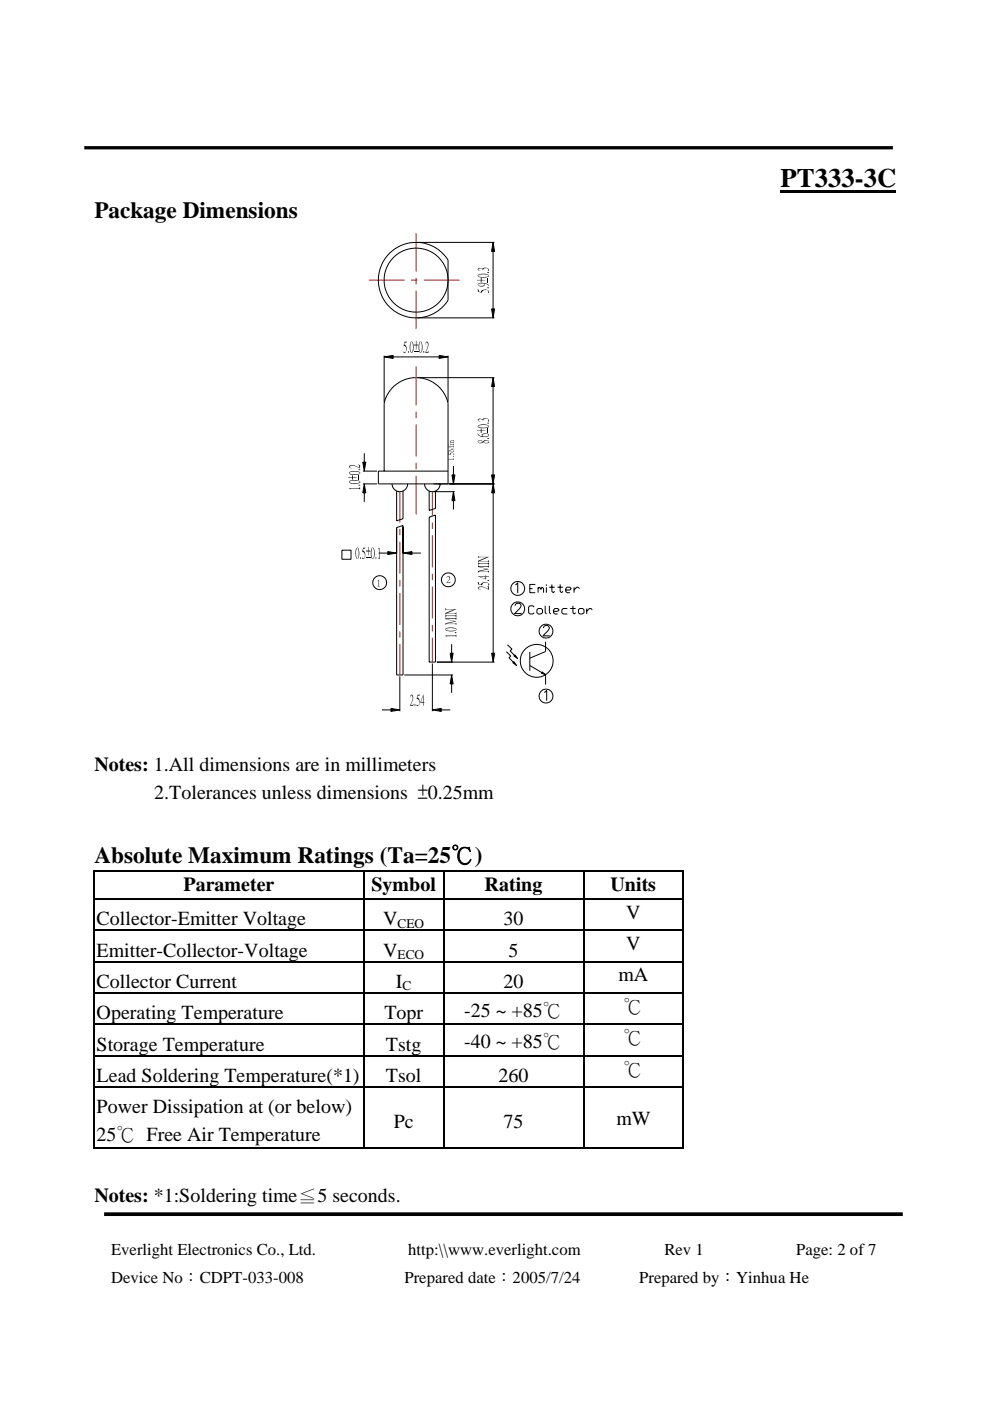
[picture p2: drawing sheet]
<svg xmlns="http://www.w3.org/2000/svg" width="210mm" height="297mm" viewBox="0 0 210 297" stroke-linecap="round" stroke-linejoin="round" font-family="sans-serif">
<path d="M22.1 257.4h169.3" fill="none" stroke="#000" stroke-width=".78" stroke-linecap="butt"/>
<g fill="#000">
<path d="M165.5 40.2h24.5v.6h-24.5zM19.9 184.6h.2v.3h-.2zM19.9 190.5h.2v.3h-.2zM19.9 197.1h.2v.3h-.2zM77 184.6h.3v.3h-.3zM77 190.5h.3v.3h-.3zM77 197.1h.3v.3h-.3zM94 184.6h.2v.3h-.2zM94 190.5h.2v.3h-.2zM94 197.1h.2v.3h-.2zM123.6 184.6h.2v.3h-.2zM123.6 190.5h.2v.3h-.2z"/>
<path d="M123.6 197.1h.2v.3h-.2zM144.8 184.6h.2v.3h-.2zM144.8 184.6h.2v.2h-.2zM144.8 190.5h.2v.3h-.2zM144.8 197.1h.2v.3h-.2zM19.9 203.8h.2v.3h-.2zM19.9 210.4h.2v.3h-.2zM19.9 217.1h.2v.3h-.2zM77 203.8h.3v.3h-.3zM77 210.4h.3v.3h-.3zM77 217.1h.3v.3h-.3zM94 203.8h.2v.3h-.2z"/>
<path d="M94 210.4h.2v.3h-.2zM94 217.1h.2v.3h-.2zM123.6 203.8h.2v.3h-.2zM123.6 210.4h.2v.3h-.2zM123.6 217.1h.2v.3h-.2zM144.8 203.8h.2v.3h-.2zM144.8 210.4h.2v.3h-.2zM144.8 217.1h.2v.3h-.2zM19.9 223.7h.2v.3h-.2zM19.9 230.4h.2v.3h-.2zM77 223.7h.3v.3h-.3zM77 230.4h.3v.3h-.3z"/>
<path d="M94 223.7h.2v.3h-.2zM94 230.4h.2v.3h-.2zM123.6 223.7h.2v.3h-.2zM123.6 230.4h.2v.3h-.2zM144.8 223.7h.2v.3h-.2zM144.8 230.4h.2v.3h-.2zM144.8 243.4h.2v.2h-.2z"/>
</g>
<g fill="none" stroke="#000" stroke-width=".25">
<path d="M19.9 184.7h57.1M20 184.9v5.6M20 190.8v6.3M20 197.4v6.4M20.1 190.6h56.9M20.1 197.3h56.9M77.2 184.9v5.6M77.2 190.8v6.3M77.2 197.4v6.4M77.3 184.7h16.7M77.3 190.6h16.7M77.3 197.3h16.7"/>
<path d="M94.1 184.9v5.6M94.1 190.8v6.3M94.1 197.4v6.4M94.2 184.7h29.4M94.2 190.6h29.4M94.2 197.3h29.4M123.7 184.9v5.6M123.7 190.8v6.3M123.7 197.4v6.4M123.8 184.7h21M123.8 190.6h21M123.8 197.3h21"/>
<path d="M144.9 184.9v5.6M144.9 190.8v6.3M144.9 197.4v6.4M20 204.1v6.3M20 210.7v6.4M20 217.4v6.3M20.1 203.9h56.9M20.1 210.6h56.9M20.1 217.2h56.9M77.2 204.1v6.3M77.2 210.7v6.4M77.2 217.4v6.3"/>
<path d="M77.3 203.9h16.7M77.3 210.6h16.7M77.3 217.2h16.7M94.1 204.1v6.3M94.1 210.7v6.4M94.1 217.4v6.3M94.2 203.9h29.4M94.2 210.6h29.4M94.2 217.2h29.4M123.7 204.1v6.3M123.7 210.7v6.4M123.7 217.4v6.3"/>
<path d="M123.8 203.9h21M123.8 210.6h21M123.8 217.2h21M144.9 204.1v6.3M144.9 210.7v6.4M144.9 217.4v6.3M20 224v6.4M20 230.7v12.9M20.1 223.9h56.9M20.1 230.5h56.9M77.2 224v6.4M77.2 230.7v12.9"/>
<path d="M77.3 223.9h16.7M77.3 230.5h16.7M94.1 224v6.4M94.1 230.7v12.9M94.2 223.9h29.4M94.2 230.5h29.4M123.7 224v6.4M123.7 230.7v12.9M123.8 223.9h21M123.8 230.5h21M144.9 224v6.4M144.9 230.7v12.9"/>
<path d="M19.9 243.5h57.1M77.3 243.5h16.7M94.2 243.5h29.4M123.8 243.5h21"/>
</g>
<path d="M17.9 31.3h171.4" fill="none" stroke="#000" stroke-width=".7" stroke-linecap="butt"/>
<path d="M68.7 48.3h60.3v103.5h-60.3z" fill="#fff"/>
<g fill="none" stroke="#f00" stroke-width=".21">
<path d="M78.2 59.4h7.6M87.1 59.4h1.4M88.2 49.5v8.1M88.2 58.9v1.4M89.9 59.4h7.5M88.2 61.6v8.1M88.2 77.7v8.2M88.2 87.3v1.3M88.2 90v6.8M88.2 98.1v1.4M84.8 104.2v6.6M84.8 112.1v1.4"/>
<path d="M84.8 114.9v6.7M88.2 100.9v8.2M91.7 104.2v5.2M91.7 110.8v1.3M91.7 113.5v6.8M84.8 123v1.4M84.8 125.7v6.8M84.8 133.9v1.3M84.8 136.6v6.5M91.7 121.6v1.4M91.7 124.4v6.7M91.7 132.5v1.4"/>
<path d="M91.7 135.2v5.2"/>
</g>
<g fill="none" stroke="#000" stroke-width=".21">
<path d="M82.6 53.7a8 8 0 0 1 12.4 1.4v8.5a8 8 0 0 1-11.8 2 8 8 0 0 1-.6-11.9zM88.5 51.4h16.3M104.5 51.4l.4 1.9h-.7zM104.5 53.3v12.2M81.4 75.7l2-.3v.6zM81.4 75.4v9.8M83.4 75.7h9.7M88.5 67.4h16.3M93.1 75.4l1.9 .3-1.9 .3zM95 75.4v9.8M104.2 65.5h.7l-.4 1.9zM76.9 98h.7l-.4 1.9z"/>
<path d="M77 99.9h2.9M77.2 96.1v1.9M81.4 99.9v-14.4a7 7 0 0 1 6.3-5.4 7 7 0 0 1 6.7 3.8l.6 1.6v17.1M88.5 80.1h16.3M95 99.9h-14.8v2.7h24.6M96.1 98.8v1.9M104.5 80.1l.4 1.9h-.7zM104.5 82v18.7M72.5 116.6h1.9v2h-1.9zM77 102.6h2.9M77.2 102.6l.4 1.9h-.7zM77.2 104.5v1.9"/>
<path d="M80.3 117.3h1.9M82.2 116.9l1.9 .4-1.9 .3zM83.1 102.6l.1 .6 .3 .5 .4 .3 .7 .2h.7l.7-.5 .3-.6 .1-.5M84.1 111.8l1.3-.4v31.7h-1.3zM84.1 104.1v6.3l1.3-.4v-5.9M85.4 117.3l2-.4v.7zM87.4 117.3h1.8M90 102.6l.1 .5 .3 .6 .4 .3 .7 .2h.7l.5-.3 .5-.7 .1-.6M91 104.1v4.1l1.3-.4v-3.7M91.9 104.2h4.5M92.3 109.2l-1.3 .4v30.8h1.3v-31.2M95.8 100.7h.7l-.4 1.9z"/>
<path d="M96.1 104.2l.4 2h-.7zM96.1 106.2v1.8M104.2 100.7h.7l-.4 1.9zM104.6 102.6l.3 1.9h-.7zM104.6 104.5v34M95.4 138.5h.7l-.3 1.9zM95.8 136.6v1.9M104.2 138.5h.7l-.3 1.9zM107.4 138.2l.9 .9-.4 .4 1 .9M107.6 136.7l.9 .9-.3 .4 .9 1M109 139.1l.2-.2 .5 .7zM109.2 128.4l.1-.3 .3-.2 .7 .1a.49 .49 0 0 1 .1 .7l-1.3 1.4h1.5"/>
<path d="M109.3 124l.5-.4v2.2M112.3 138.2v4M112.3 124.8h.6M113.3 128.7l-.3-.3h-.6l-.3 .3v1.2l.3 .3h.6l.3-.3M113.5 123.9h-1.2v1.8h1.2M113.8 129.3l.3-.3h.6l.3 .3v.6l-.3 .3h-.6l-.3-.3zM114.1 124.8l.3-.3 .3 .3v.3M114.1 124.5v1.2M114.7 124.8l.3-.3 .3 .3v.9M115.2 133.2l.4-.6 .7 .1 .2 .4-.4 .7-1 1h1.5M115.6 128.4v1.5l.3 .3M115.7 136.1v2l-3.4 1.5"/>
<path d="M115.8 123.9v.3M115.8 124.5v1.2M116.4 124.5h1.2M116.5 128.4v1.5l.3 .3M117 123.9v1.5l.3 .3 .3-.3M117.4 129.6h.8l.3-.3-.3-.3h-.5l-.3 .3v.6l.3 .3h.5M118.2 124.5h1.2M118.8 123.9v1.5l.3 .3 .3-.3M120 125.1h.8l.3-.3-.3-.3h-.6l-.2 .3v.6l.2 .3h.6M120.3 129h-.9l-.3 .3v.6l.3 .3h.9M120.9 129h1.1M121.5 128.4v1.5l.3 .3 .2-.3"/>
<path d="M121.7 124.5v1.2M122.6 129.3l.3-.3h.6l.3 .3v.6l-.3 .3h-.6l-.3-.3zM122.9 124.8l-.3-.3h-.3l-.6 .6M124.4 129v1.2M125.6 129.3l-.3-.3h-.3l-.6 .6M81 150.5h1.9M82.9 150.2l1.9 .3-1.9 .3zM84.8 143.4v7.4M85.7 143.1h10.3M91.7 150.5l1.9-.3v.6zM91.7 140.7v10.1M92.6 140.4h12.2"/>
<path d="M93.6 150.5h1.9M95.8 143.1l.3 1.9h-.7zM95.8 145v1.9M109 140.3l.5 .8-.7-.6zM112.3 141.1l2.6 1.5M115 142.5l.7 .6-.9-.4zM115.4 146.8l.5-.4v2.2M115.7 143.1v2"/>
<circle cx="88.2" cy="59.4" r="6.8"/>
<circle cx="80.5" cy="123.5" r="1.47"/>
<circle cx="95.1" cy="122.9" r="1.46"/>
<circle cx="109.8" cy="129.1" r="1.47"/>
<circle cx="109.8" cy="124.8" r="1.46"/>
<circle cx="115.8" cy="133.8" r="1.47"/>
<circle cx="113.8" cy="140.1" r="3.5"/>
<circle cx="115.8" cy="147.6" r="1.47"/>
</g>
<g fill="#000">
<path d="M104.5 51.4l.4 1.9h-.7zM81.4 75.7l2-.3v.6zM93.1 75.4l1.9 .3-1.9 .3zM104.2 65.5h.7l-.4 1.9zM76.9 98h.7l-.4 1.9zM95.1 97.3l.1 .3zM104.5 80.1l.4 1.9h-.7zM74 103.5l.3 .3zM77.2 102.6l.4 1.9h-.7zM80.1 116.4l.4-.3zM82.2 116.9l1.9 .4-1.9 .3zM85.4 117.3l2-.4v.7z"/>
<path d="M95.8 100.7h.7l-.4 1.9zM96.1 104.2l.4 2h-.7zM104.2 100.7h.7l-.4 1.9zM104.6 102.6l.3 1.9h-.7zM80 123.1l.4-.2zM94.4 134.7l.3 .4zM95.4 138.5h.7l-.3 1.9zM104.2 138.5h.7l-.3 1.9zM109 139.1l.2-.2 .5 .7zM82.9 150.2l1.9 .3-1.9 .3zM91.7 150.5l1.9-.3v.6zM95.8 143.1l.3 1.9h-.7z"/>
<path d="M109 140.3l.5 .8-.7-.6zM115 142.5l.7 .6-.9-.4z"/>
<path d="M101.1 59.4h.8v-.5h.2v.5h.8h-.8v.5h-.2v-.5z" fill-rule="evenodd"/>
<path d="M101.3 58.3a2.48 2.48 0 0 1 2.4 0l-.1 .1a2.39 2.39 0 0 0-2.2 0l-.1 .2z" fill-rule="evenodd"/>
<path d="M101.3 56.9l.4-.1 .5 .1a1.29 1.29 0 0 1 1.4 .1l-.1 .1a.64 .64 0 0 0-1.1 .2 .55 .55 0 0 0-.5-.4 .55 .55 0 0 0-.5 .4z" fill-rule="evenodd"/>
<path d="M101.4 58.4a2.16 2.16 0 0 0 2.2 0l.1-.1v.1a2 2 0 0 1-2.2 .3z" fill-rule="evenodd"/>
<path d="M101.4 57.1l.4 .3-.4-.1z" fill-rule="evenodd"/>
<path d="M103.6 57l.1 .3-.2 .1h-.1z" fill-rule="evenodd"/>
<path d="M103.3 57.8h.4z" fill-rule="evenodd"/>
<path d="M85.6 74.5l.4 .2-.4 .1z" fill-rule="evenodd"/>
<path d="M85.8 72.5l.5-.2-.2 .3h-.3l-.1 .4a1.08 1.08 0 0 1 .3 1.7h-.1a.81 .81 0 0 0-.3-1.4z" fill-rule="evenodd"/>
<path d="M86.5 74.5l.2 .1-.1 .2z" fill-rule="evenodd"/>
<path d="M87.1 72.5h.2a2.44 2.44 0 0 0 0 2.2l.1 .1h-.1a1.96 1.96 0 0 1-.2-2.3z" fill-rule="evenodd"/>
<path d="M87.1 72.5l.2-.1a2.18 2.18 0 0 1 .1 2.4l-.1-.1a2.31 2.31 0 0 0 0-2.2z" fill-rule="evenodd"/>
<path d="M88.2 72.3l.1 .8h.4v.1h-.4v.8l-.1-.8h-.4v-.1h.4z" fill-rule="evenodd"/>
<path d="M89 72.5h.2a2.44 2.44 0 0 0 0 2.2l.1 .1h-.1a1.96 1.96 0 0 1-.2-2.3z" fill-rule="evenodd"/>
<path d="M89 72.5l.2-.1a1.99 1.99 0 0 1 .1 2.4l-.1-.1a2.27 2.27 0 0 0 0-2.2z" fill-rule="evenodd"/>
<path d="M89.8 74.5l.2 .1-.1 .2z" fill-rule="evenodd"/>
<path d="M90.3 72.6l.2-.2 .2 .2-.4 .1-.2 .4z" fill-rule="evenodd"/>
<path d="M90.4 72.6h.3l.1 .7-.1 .6-.6 .9 .4-.7a1.09 1.09 0 0 0-.1-1.5z" fill-rule="evenodd"/>
<path d="M90.1 74.8l.6-.2 .2-.3-.1 .5z" fill-rule="evenodd"/>
<path d="M101.2 61.4h.3v.4l.4 .1a1.01 1.01 0 0 1 1.7-.1 .83 .83 0 0 0-1.4 .2l-.9-.2z" fill-rule="evenodd"/>
<path d="M101.3 60.2a2.03 2.03 0 0 1 2.4 .3v.2l-.4-.4-.6-.2h-1l-.3 .2-.1 .2z" fill-rule="evenodd"/>
<path d="M101.3 60.4a1 1 0 0 0 1.4-.1v.3a.99 .99 0 0 1-1.4-.2z" fill-rule="evenodd"/>
<path d="M102.6 60.1l.2 .3-.1 .2z" fill-rule="evenodd"/>
<path d="M103.6 61.7l.1 .2-.2 .2z" fill-rule="evenodd"/>
<path d="M103.4 60.9l.3 .1-.3 .1z" fill-rule="evenodd"/>
<path d="M74 98.8l.1-.1 .1 .4 .5 .2-.6-.1z" fill-rule="evenodd"/>
<path d="M74.1 98.7h1l1.2 .6-.6-.3a1.12 1.12 0 0 0-1.6 0z" fill-rule="evenodd"/>
<path d="M75.9 98.5l.4 .1v.7l-.1-.2v-.4z" fill-rule="evenodd"/>
<path d="M76.1 99.5l.3 .1-.3 .1z" fill-rule="evenodd"/>
<path d="M95 95.9l.2 .4 .2 .1a.41 .41 0 0 1 .3-.4 .41 .41 0 0 1 .5 .2 .36 .36 0 0 0-.5-.2 .36 .36 0 0 0-.2 .5l-.4-.2z" fill-rule="evenodd"/>
<path d="M95.1 97.3h1l.1-.2v.4l-.1-.1-.9 .1z" fill-rule="evenodd"/>
<path d="M95.1 94.2l.1 .1z" fill-rule="evenodd"/>
<path d="M95.1 95.5l1.1-.3-1 .4-.1 .2z" fill-rule="evenodd"/>
<path d="M95.1 94.5l.1 .3 1 .4-1.1-.4z" fill-rule="evenodd"/>
<path d="M95.2 95.6h.9l.1-.1v.3z" fill-rule="evenodd"/>
<path d="M95.1 94.6l1 .1 .1-.2v.4l-.1-.1h-.9z" fill-rule="evenodd"/>
<path d="M95.5 93.5l.7-.2v.3l-.5-.1-.2 .2z" fill-rule="evenodd"/>
<path d="M95.4 94.2h.7l.1-.1v.4l-.1-.2-.6 .1z" fill-rule="evenodd"/>
<path d="M95.4 93.8l.8-.1v.3l-.1-.1-.6 .1z" fill-rule="evenodd"/>
<path d="M95.5 93.7l.2 .1z" fill-rule="evenodd"/>
<path d="M96.2 96.2v.3z" fill-rule="evenodd"/>
<path d="M96.1 96.7l.2 .1h-.2z" fill-rule="evenodd"/>
<path d="M101.1 91.3h.8v-.4h.2v.4l.8 .1h-.8v.4h-.2v-.4z" fill-rule="evenodd"/>
<path d="M101.2 91.9a1.82 1.82 0 0 0 2.4 .3v.2a1.92 1.92 0 0 1-2.1 0z" fill-rule="evenodd"/>
<path d="M101.3 93.5a.54 .54 0 0 0 .5 .4 .54 .54 0 0 0 .6-.3 .96 .96 0 0 1 1.2-.1v.1a.68 .68 0 0 0-1.1 .1 .74 .74 0 0 1-1.2-.1z" fill-rule="evenodd"/>
<path d="M101.3 90.3a2.48 2.48 0 0 1 2.4 0l-.1 .1a2.39 2.39 0 0 0-2.2 0l-.1 .1z" fill-rule="evenodd"/>
<path d="M101.3 88.9l.4-.1 .5 .1a1.29 1.29 0 0 1 1.4 .1l-.1 .1a.62 .62 0 0 0-.6-.3 .62 .62 0 0 0-.5 .4 .55 .55 0 0 0-.5-.3 .55 .55 0 0 0-.5 .3z" fill-rule="evenodd"/>
<path d="M101.3 93.5a.65 .65 0 0 1 1 .1 .59 .59 0 0 0-.9 .1z" fill-rule="evenodd"/>
<path d="M101.4 90.4a2.24 2.24 0 0 0 2.2 0l.1-.1v.1a2 2 0 0 1-2.2 .2z" fill-rule="evenodd"/>
<path d="M101.4 89.1l.4 .3-.4-.2z" fill-rule="evenodd"/>
<path d="M102.2 92.1l.1 .4-.2-.3z" fill-rule="evenodd"/>
<path d="M102.2 92.1a1.16 1.16 0 0 1 1.5 .2l-.1 .1a.76 .76 0 0 0-.6-.5 .76 .76 0 0 0-.7 .4z" fill-rule="evenodd"/>
<path d="M102.5 93.7a.71 .71 0 0 0 1.1-.2 .5 .5 0 0 1-.2 .5 .5 .5 0 0 1-.6-.1z" fill-rule="evenodd"/>
<path d="M103.6 89l.1 .2-.2 .2-.1-.1z" fill-rule="evenodd"/>
<path d="M103.3 93h.4z" fill-rule="evenodd"/>
<path d="M103.4 89.6l.3 .1-.2 .1z" fill-rule="evenodd"/>
<path d="M73.8 101.2h.8v-.4h.2v.4l.8 .1h-.8v.4h-.2v-.4z" fill-rule="evenodd"/>
<path d="M74 102a2.48 2.48 0 0 1 2.3 0v.2a2.39 2.39 0 0 0-2.2 0l-.1 .1z" fill-rule="evenodd"/>
<path d="M74 100.1a2.66 2.66 0 0 1 2.3 0v.2l-.7-.3h-.9l-.5 .1-.2 .3z" fill-rule="evenodd"/>
<path d="M74 103.5h2.1l.2-.2v.5l-.3-.2-1.8 .1z" fill-rule="evenodd"/>
<path d="M74.1 102.2l.7 .2a1.51 1.51 0 0 0 1.5-.4l.1 .2a1.93 1.93 0 0 1-2 .3l-.4-.2z" fill-rule="evenodd"/>
<path d="M74.1 100.3v.1a2.93 2.93 0 0 0 2.2 0v-.3l.1 .2a2.16 2.16 0 0 1-2.4 .1z" fill-rule="evenodd"/>
<path d="M75.6 116.1l.2 .1-.3 .7a1.92 1.92 0 0 0 .3 1.5h.1l-.1 .1a1.93 1.93 0 0 1-.4-2z" fill-rule="evenodd"/>
<path d="M75.6 116.1h.2a2.07 2.07 0 0 1 .1 2.3h-.1a2.36 2.36 0 0 0 0-2.2z" fill-rule="evenodd"/>
<path d="M76.1 102.8l.3 .1h-.3z" fill-rule="evenodd"/>
<path d="M76.4 118.2h.1v.3z" fill-rule="evenodd"/>
<path d="M76.8 118.2l.4 .2h-.4z" fill-rule="evenodd"/>
<path d="M77 116.1l.5-.1-.1 .3h-.4l-.1 .4a1.13 1.13 0 0 1 .3 1.7h-.1a.79 .79 0 0 0 .3-.8 .79 .79 0 0 0-.6-.6z" fill-rule="evenodd"/>
<path d="M78 116l.1 .7h.4v.2h-.4v.8l-.1-.8h-.4v-.2h.4z" fill-rule="evenodd"/>
<path d="M78.9 116.1l.1 .1a2.44 2.44 0 0 0 0 2.2h.2l-.2 .1a2.03 2.03 0 0 1-.1-2.4z" fill-rule="evenodd"/>
<path d="M78.9 116.1h.1a2.07 2.07 0 0 1 .2 2.3h-.2a2.27 2.27 0 0 0 0-2.2z" fill-rule="evenodd"/>
<path d="M79.6 118.2h.2l-.1 .3z" fill-rule="evenodd"/>
<path d="M80.5 116.1v2.1l.1 .2h-.4l.1-.3v-1.7z" fill-rule="evenodd"/>
<path d="M101.3 119.8l.2 .4 2.2 .5-2.4-.5z" fill-rule="evenodd"/>
<path d="M101.3 118.9l1.9-.8h.5l-2.3 1.1z" fill-rule="evenodd"/>
<path d="M101.3 117.9l.4 .2h2l-2.1 .1-.3 .1z" fill-rule="evenodd"/>
<path d="M101.4 119.2l.3 .2h1.6l.4-.2v.6l-.4-.3h-1.5l-.4 .3z" fill-rule="evenodd"/>
<path d="M101.5 120h1.8l.4-.2v.5l-.4-.1h-1.8z" fill-rule="evenodd"/>
<path d="M101.6 119l1.8-.1 .3-.1v.4l-.3-.2z" fill-rule="evenodd"/>
<path d="M80.2 123.1l.2-.2v1.3l.2 .2h-.5l.2-.2z" fill-rule="evenodd"/>
<path d="M94.4 133.3a2.5 2.5 0 0 1 2.4 0l-.1 .2-.7-.3a1.99 1.99 0 0 0-1.5 .3l-.1 .1z" fill-rule="evenodd"/>
<path d="M94.4 134.7h2.1l.3-.1v.5l-.4-.2h-1.7z" fill-rule="evenodd"/>
<path d="M94.4 130l1.9-.8 .5-.1-2.3 1.1z" fill-rule="evenodd"/>
<path d="M94.4 129l.4 .1h2l-2.2 .1-.2 .2z" fill-rule="evenodd"/>
<path d="M94.5 133.5v.1a2.93 2.93 0 0 0 2.2-.1l.1-.2v.2a1.94 1.94 0 0 1-2.4 .1z" fill-rule="evenodd"/>
<path d="M94.4 132.1l2.4-.3-2.2 .4-.1 .3z" fill-rule="evenodd"/>
<path d="M94.4 130.9l.2 .4 2.2 .5-2.4-.5z" fill-rule="evenodd"/>
<path d="M94.4 130.3l.4 .2h1.6l.4-.2v.6l-.4-.3h-1.6l-.4 .3z" fill-rule="evenodd"/>
<path d="M94.6 132.3l2-.1 .2-.1v.4l-.4-.2z" fill-rule="evenodd"/>
<path d="M94.6 131.1h1.8l.4-.2v.5l-.4-.2h-1.8z" fill-rule="evenodd"/>
<path d="M94.7 130.1l1.8-.1 .3-.2v.4l-.5-.1z" fill-rule="evenodd"/>
<path d="M94.8 122.2h.5l-.5 .1-.1 .3z" fill-rule="evenodd"/>
<path d="M95 122.2h.3l.1 .5-.7 .9 .3-.4a.5 .5 0 0 0 .3-.5 .5 .5 0 0 0-.3-.5z" fill-rule="evenodd"/>
<path d="M94.7 123.6l.8-.3-.1 .3z" fill-rule="evenodd"/>
<path d="M96.4 134.1h.4z" fill-rule="evenodd"/>
<path d="M101.3 123.4l.2 .1v.3l.4 .2a.98 .98 0 0 1 1.7-.2 .81 .81 0 0 0-1.4 .3l-.9-.2z" fill-rule="evenodd"/>
<path d="M101.4 124.5l.1-.1 .1 .5 .4 .2-.5-.2z" fill-rule="evenodd"/>
<path d="M101.3 122.2l1.6 .5v-.7l.2 .2 .6 .1h-.6v.5h-.2z" fill-rule="evenodd"/>
<path d="M101.3 122.2h1.6v.5v-.4z" fill-rule="evenodd"/>
<path d="M101.3 121.1l2-.5 .4 .1-2.1 .5-.2 .2z" fill-rule="evenodd"/>
<path d="M101.5 124.4h.9l1.3 .7-.7-.4a1.12 1.12 0 0 0-1.5 .1z" fill-rule="evenodd"/>
<path d="M101.6 121.2h1.9l.2-.2v.4l-.2-.1h-2z" fill-rule="evenodd"/>
<path d="M103.2 124.2l.5 .1v.8l-.2-.2v-.4z" fill-rule="evenodd"/>
<path d="M103.6 123.7l.1 .2-.2 .2z" fill-rule="evenodd"/>
<path d="M103.3 123.1h.4z" fill-rule="evenodd"/>
<path d="M87.1 147.4l.2-.1 .2 .1-.4 .1-.1 .5z" fill-rule="evenodd"/>
<path d="M87.2 147.4a.47 .47 0 0 1 .4 .7l-.7 1.5 .3-.7a1.12 1.12 0 0 0 0-1.5z" fill-rule="evenodd"/>
<path d="M86.9 149.6l.6-.1 .2-.3-.1 .4z" fill-rule="evenodd"/>
<path d="M87.9 149.3h.2l-.1 .4z" fill-rule="evenodd"/>
<path d="M88.3 149.4l.4 .2h-.4z" fill-rule="evenodd"/>
<path d="M88.5 147.3l.5-.1-.1 .3h-.3l-.1 .4a1.13 1.13 0 0 1 .2 1.7l-.1-.1a.81 .81 0 0 0 .3-.8 .81 .81 0 0 0-.6-.6z" fill-rule="evenodd"/>
<path d="M89.7 147.3l-.5 1.6h.8l-.2 .1-.1 .6v-.6h-.6v-.1z" fill-rule="evenodd"/>
<path d="M89.8 147.3v1.6h-.6h.5z" fill-rule="evenodd"/>
</g>
<path d="M103.3 58.9h.1v1h-.1zM87.8 74.4h.9v.1h-.9zM103.3 90.9h.1v.9h-.1zM75.9 100.8h.2v.9h-.2zM77.6 118.1h.9v.1h-.9z" fill="#000"/>
<text font-size="5.7" x="165.5" y="39.6">PT333-3C</text>
<g font-size="4.9">
<text x="20" y="46.1">Package Dimensions</text>
<text x="20" y="182.9">Absolute Maximum Ratings (Ta=25℃)</text>
</g>
<g font-size="4.2">
<text x="20" y="163.6">Notes: 1.All dimensions are in millimeters</text>
<text x="32.7" y="169.4">2.Tolerances unless dimensions ±0.25mm</text>
<text x="38.9" y="188.9">Parameter</text>
<text x="78.8" y="188.9">Symbol</text>
<text x="102.8" y="188.9">Rating</text>
<text x="129.5" y="188.9">Units</text>
<text x="20.5" y="196.2">Collector-Emitter Voltage</text>
<text x="81.3" y="196.2">V</text>
<text x="106.8" y="196.2">30</text>
<text x="132.8" y="194.8">V</text>
<text x="20.5" y="202.8">Emitter-Collector-Voltage</text>
<text x="81.3" y="202.8">V</text>
<text x="107.8" y="202.8">5</text>
<text x="132.8" y="201.4">V</text>
<text x="20.5" y="209.5">Collector Current</text>
<text x="83.9" y="209.5">I</text>
<text x="106.8" y="209.5">20</text>
<text x="131.1" y="208">mA</text>
<text x="98.4" y="215.6">-25 ~ +85℃</text>
<text x="132.2" y="214.7">℃</text>
<text x="20.5" y="216.1">Operating Temperature</text>
<text x="81.5" y="216.1">Topr</text>
<text x="132.2" y="221.4">℃</text>
<text x="20.5" y="222.8">Storage Temperature</text>
<text x="81.8" y="222.8">Tstg</text>
<text x="98.4" y="222.2">-40 ~ +85℃</text>
<text x="20.5" y="229.4">Lead Soldering Temperature(*1)</text>
<text x="81.8" y="229.4">Tsol</text>
<text x="105.7" y="229.4">260</text>
<text x="132.2" y="228">℃</text>
<text x="20.5" y="236.1">Power Dissipation at (or below)</text>
<text x="83.5" y="239.2">Pc</text>
<text x="106.8" y="239.2">75</text>
<text x="130.7" y="238.5">mW</text>
<text x="20.5" y="241.9">25℃ Free Air Temperature</text>
<text x="20" y="254.8">Notes: *1:Soldering time≦5 seconds.</text>
</g>
<g font-size="3.5">
<text x="23.6" y="266">Everlight Electronics Co., Ltd.</text>
<text x="86.6" y="266">http:\\www.everlight.com</text>
<text x="140.9" y="266">Rev 1</text>
<text x="168.8" y="266">Page: 2 of 7</text>
<text x="23.6" y="272">Device No：CDPT-033-008</text>
<text x="85.7" y="272">Prepared date：2005/7/24</text>
<text x="135.5" y="272">Prepared by：Yinhua He</text>
</g>
<g font-size="2.8">
<text x="84.3" y="196.7">CEO</text>
<text x="84.3" y="203.3">ECO</text>
<text x="85.4" y="210">C</text>
</g>
</svg>
